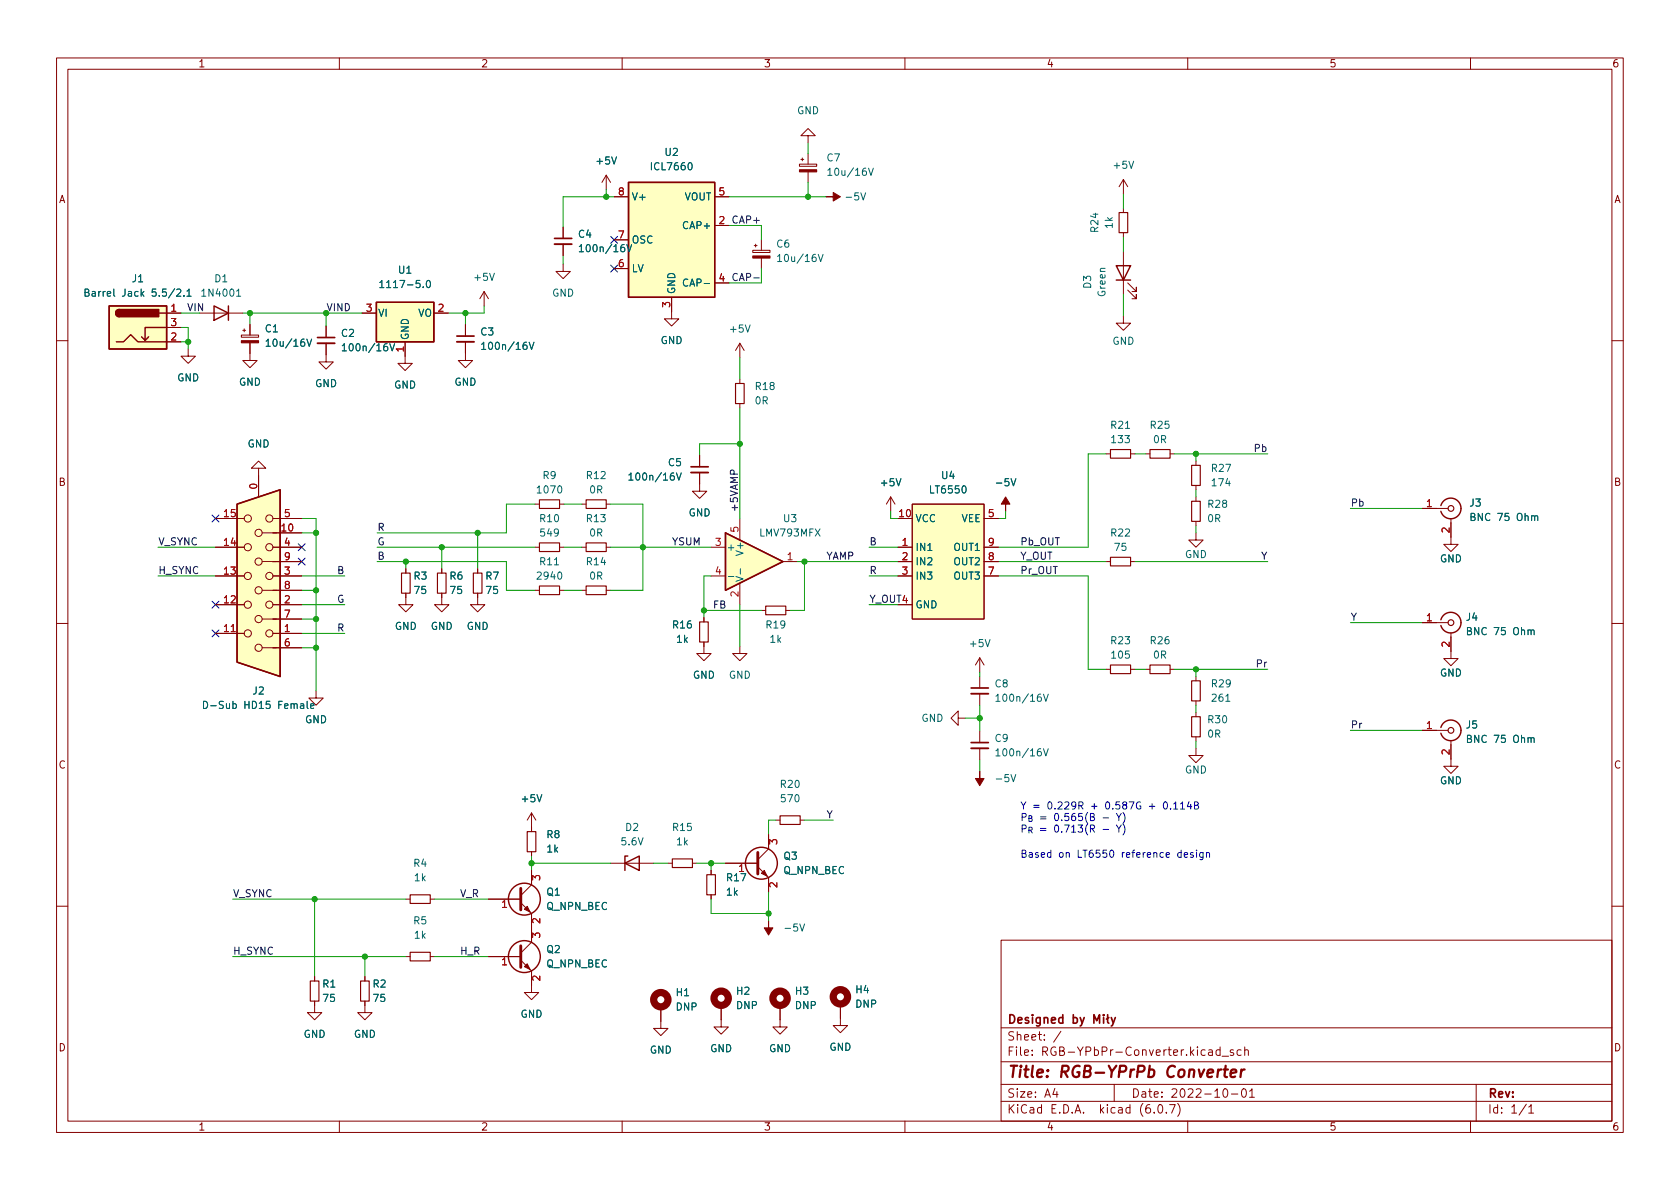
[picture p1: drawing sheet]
<svg xmlns="http://www.w3.org/2000/svg" width="297mm" height="210mm" viewBox="0 0 297 210" stroke-linecap="round" stroke-linejoin="round" font-family="sans-serif">
<g fill="none" stroke="#840000" stroke-width=".18">
<path d="M10 10.2h277v190.1h-277zM12 12.2h273v186.1h-273zM60 10.2v2M110 10.2v2M160 10.2v2M210 10.2v2M260 10.2v2M107.2 31l-.8 1.3M107.2 31v2.5M107.2 31l.7 1.3M108.6 34.8h2.5M126.4 39.9h2.5"/>
<path d="M126.4 34.8h2.5M141.4 29h3v.4h-3zM141.6 28.2h.5M141.9 27.9v.5M142.9 24h1.2l-1.2-1.3-1.3 1.3h1.3v1.3M142.9 27.2v1.8M142.9 30.4v1.9M198.6 31.7l-.7 1.3M198.6 31.7v2.6M198.6 36.8v.8M198.6 31.7l.8 1.3M29.5 55.4h2.5"/>
<path d="M29.5 57.9h2.5M35.3 55.4h7.6M42.7 59.3h3v.3h-3zM42.9 58.4h.5M43.2 58.2v.5M44.2 57.4v1.9M57.7 57.7v2M64 55.4h2.5M76.7 55.4h2.5M82.3 57.4v2M85.6 51.6l-.8 1.2M85.6 51.6v2.5"/>
<path d="M85.6 51.6l.8 1.2M99.6 46.7v1.3h1.2l-1.2 1.3-1.3-1.3h1.3M99.6 40.1v2.1M99.6 43.2v2M108.6 47.5h2.5M108.6 42.4h2.5M118.7 52.6v3.8h1.3l-1.3 1.3-1.2-1.3h1.2M126.4 50h2.5M133.1 44.3h3v.3h-3zM133.3 43.4h.6M133.6 43.2v.5M134.6 42.4v1.9"/>
<path d="M134.6 45.6v1.9M198.6 55.9v1.2h1.3l-1.3 1.3-1.2-1.3h1.2M198.6 41.1v.8M198.6 44.4v7.7M199.4 51.3l1.5 1.5v-.7v.7h-.7M199.4 50l1.5 1.6v-.8v.8h-.7M10 60.2h2M29.5 60.4h2.5M33.3 61.7v1.3h1.2l-1.2 1.3-1.3-1.3h1.3M44.2 60.6v3.1h1.3l-1.3 1.3-1.3-1.3h1.3M57.7 60.7v3.3h1.2l-1.2 1.3-1.3-1.3h1.3M71.6 60.4v3.9h1.3l-1.3 1.2-1.2-1.2h1.2"/>
<path d="M82.3 60.4v3.3h1.3l-1.3 1.3-1.3-1.3h1.3M130.8 60.7l-.8 1.3M130.8 60.7v2.5M130.8 67.1v.7M130.8 71.4v.7M130.8 60.7l.8 1.3M285 60.2h2M38.1 96.8h5.1M38.1 91.7h5.1M45.7 82.8h-1.3l1.3-1.3 1.3 1.3h-1.3v5.1M46.4 94.2h6.9M46.4 99.3h6.9"/>
<path d="M48.3 96.8h5M48.3 91.7h5M94.6 96.8h.8M94.6 89.1h.8M98.9 96.8h.8M98.9 89.1h.8M102.9 96.8h.7M102.9 89.1h.7M107.2 96.8h.7M107.2 89.1h.7M123.7 83.6v3.3h1.3l-1.3 1.2-1.3-1.2h1.3M123.7 80.5v2"/>
<path d="M125.7 96.8h2.6M130.8 91.7v3.8M138.4 99.3h2.6M157.5 87.9l-.8 1.2M157.5 87.9v2.5M157.5 87.9l.7 1.2M158.7 99.3h2.6M158.7 96.8h2.6M161.3 89.1h12.7v20.4h-12.7zM174 99.3h2.5M174 96.8h2.5M174 91.7h2.5"/>
<path d="M195.6 99.3h.7M195.6 80.3h.7M199.9 99.3h.8M199.9 80.3h.8M202.6 80.3h.7M206.9 80.3h.7M211.5 94.2v1.3h1.2l-1.2 1.3-1.3-1.3h1.3M211.5 81.5v.8M211.5 85.8v.8M211.5 87.9v.7M211.5 92.2v.8M251.5 89.9h4.5"/>
<path d="M256.5 91.7v4.6h1.3l-1.3 1.2-1.2-1.2h1.2M10 110.2h2M38.1 112h5.1M38.1 106.9h5.1M38.1 101.8h5.1M46.4 109.5h6.9M46.4 104.4h6.9M46.4 114.5h6.9M48.3 112h5M48.3 106.9h5M48.3 101.8h5M71.8 104.9v2h1.2l-1.2 1.3-1.3-1.3h1.3"/>
<path d="M71.8 100.6v.7M78.1 104.9v2h1.3l-1.3 1.3-1.3-1.3h1.3M78.1 100.6v.7M84.5 104.9v2h1.2l-1.2 1.3-1.3-1.3h1.3M84.5 100.6v.7M94.6 104.4h.8M98.9 104.4h.8M102.9 104.4h.7M107.2 104.4h.7M124.5 113.5v2.1h1.2l-1.2 1.2-1.3-1.2h1.3M124.5 109.2v.8M125.7 101.8h2.6"/>
<path d="M130.8 114.3v1.3h1.3l-1.3 1.2-1.3-1.2h1.3M130.8 103.1v3.8M134.6 107.9h.8M138.9 107.9h.8M158.7 106.9h2.6M158.7 101.8h2.6M173.2 116.3v2.6M173.2 119.6v2.1M173.2 116.3l-.7 1.3M173.2 116.3l.8 1.3M174 101.8h2.5M195.6 118.4h.7"/>
<path d="M199.9 118.4h.8M202.6 118.4h.7M206.9 118.4h.7M211.5 119.6v.8M251.5 110.1h4.5M256.5 111.9v4.6h1.3l-1.3 1.2-1.2-1.2h1.2M285 110.2h2M55.9 122.2v1.2h-1.3l1.3 1.3 1.2-1.3h-1.2M169.4 127v-1.3l-1.3 1.3 1.3 1.3v-1.3h1.3M173.2 122.7v2M173.2 129.3v2M173.2 132.3v2.1"/>
<path d="M211.5 132.3v1.3h1.2l-1.2 1.3-1.3-1.3h1.3M211.5 123.9v.8M211.5 126v.7M211.5 130.3v.8M251.5 129.2h4.5M256.5 130.9v4.6h1.3l-1.3 1.3-1.2-1.3h1.2M71.8 159h.7M76.1 159h.7M86.4 159h5.7M92.1 159.6l1.9 1.9v5.1l-1.9 1.9M94 143.8v3.3M94 150.6v.8"/>
<path d="M94 153.9v2.6l-1.9 1.9M94 143.8l-.8 1.2M94 143.8l.7 1.2M107.9 152.6h7.7M118.1 152.6h.8M122.4 152.6h.8M125.7 153.9v.8M125.7 158.2v.8M128.3 152.6h5.7M134 153.3l1.9 1.9v2.5M135.9 147.6v2.5l-1.9 1.9M137.2 145h.7"/>
<path d="M141.5 145h.7M10 160.2h2M55.6 177v2.1h1.3l-1.3 1.2-1.2-1.2h1.2M55.6 172.7v.8M64.5 177v2.1h1.3l-1.3 1.2-1.3-1.2h1.3M64.5 172.7v.8M71.8 169.2h.7M76.1 169.2h.7M86.4 169.2h5.7M92.1 169.8l1.9 1.9v3.8h1.2l-1.2 1.3-1.3-1.3h1.3M116.8 178v3.9h1.3l-1.3 1.2-1.2-1.2h1.2M127.5 177.8v3.8h1.3l-1.3 1.3-1.3-1.3h1.3"/>
<path d="M137.9 177.8v3.8h1.3l-1.3 1.3-1.2-1.3h1.2M148.6 177.5v3.9h1.3l-1.3 1.2-1.3-1.2h1.3M177 166.3h108v32h-108zM285 160.2h2M60 198.3v2M110 198.3v2M160 198.3v2M177 194.8h108M177 191.8h108M177 187.8h108M177 181.8h108M186.5 192.5l-.4 1h1"/>
<path d="M186.9 193v1M187.6 182.4l-1.3 1.9M197 191.8v3M204.1 196.7v.1M204.9 195.4l.2-.1a.81 .81 0 0 1 .6 .7 .81 .81 0 0 1-.3 .8h-.2a.81 .81 0 0 1-.6-.6 .81 .81 0 0 1 .3-.8zM206.2 196.7v.1M206.8 195.3h1l-.7 1.5M208.2 195.1a1.72 1.72 0 0 1 0 2.3M210 198.3v2M213.7 185.7h.6l.1 .9M214.4 186l-.5 .1a.29 .29 0 0 0-.3 .2 .29 .29 0 0 0 .3 .3h.5M215.7 185.7l-.4-.1-.3 .3v.4l.1 .3h.6"/>
<path d="M215.7 185.1v1.5M216.1 186.8h1.1M216.4 192.6l.2-.1a.81 .81 0 0 1 .6 .7 .81 .81 0 0 1-.3 .8h-.2a.81 .81 0 0 1-.6-.6 .81 .81 0 0 1 .3-.8zM217.7 193.5h1.2M218.1 185.7l-.4-.1-.2 .2 .1 .3 .5 .1v.4h-.6M219.4 185.7l-.4-.1-.3 .3v.4l.2 .3h.5M219.7 192.6l.2-.1a.81 .81 0 0 1 .5 .7 .81 .81 0 0 1-.3 .8h-.1a.81 .81 0 0 1-.6-.6 .81 .81 0 0 1 .3-.8zM220.1 185.8l.2-.2 .3 .1 .1 .9M220.1 185.1v1.5M220.9 193l.5-.5v1.5M220.9 194h.9M260 198.3v2"/>
<path d="M261 191.8v6.5M269.9 195.3l-1.3 1.9M270.3 195.8l.4-.5v1.5M270.3 196.8h.9"/>
<circle cx="43.8" cy="91.7" r=".63"/>
<circle cx="43.8" cy="96.8" r=".63"/>
<circle cx="45.7" cy="94.2" r=".63"/>
<circle cx="45.7" cy="99.3" r=".63"/>
<circle cx="47.6" cy="96.8" r=".63"/>
<circle cx="47.6" cy="91.7" r=".63"/>
<circle cx="43.8" cy="112" r=".63"/>
<circle cx="43.8" cy="106.9" r=".63"/>
<circle cx="43.8" cy="101.8" r=".63"/>
<circle cx="45.7" cy="109.5" r=".63"/>
<circle cx="45.7" cy="104.4" r=".63"/>
<circle cx="45.7" cy="114.5" r=".63"/>
<circle cx="47.6" cy="106.9" r=".63"/>
<circle cx="47.6" cy="112" r=".63"/>
<circle cx="47.6" cy="101.8" r=".63"/>
</g>
<path d="M216.3 189.1h.8M216.7 188.5l-.2 1.7 .1 .2 .3 .1M217.6 189.8l1-.2-.1-.4-.2-.1-.5 .1-.3 1 .3 .3 .6-.1M219.5 189.1l-.2 1.4M220.1 189.1l-.4 .1-.3 .3" fill="none" stroke="#840000" stroke-width=".4"/>
<g fill="none" stroke="#840000" stroke-width=".3">
<path d="M56.1 59.7h3.1M80.8 59.4h3M98 42.2h3.1M122.2 82.5h3M171.7 131.3h3.1M171.7 121.7h3.1M178.6 179.4a.76 .76 0 0 1 .8 .8 .76 .76 0 0 1-.8 .7zM182.6 179.4v.2M182.6 179.9v1M183.9 179.9v1.2l-.3 .3h-.3M184.6 179.9v1M187.9 179.4v1.5"/>
<path d="M189.8 179.4v1.5M191 179.9l.3 1M191.7 179.9l-.5 1.4-.2 .1M195.1 179.4v.2M195.1 179.9v1M195.8 179.4v1.3l.3 .2M196.1 179.9l-.5 .3M196.5 179.9l.3 1M197.2 179.9l-.5 1.4-.2 .1M180 180.4l.7-.1-.1-.3-.4-.1-.2 .2 .1 .8h.5M181.8 180l-.3-.1-.2 .2v.3l.5 .1v.4h-.5M183.9 180l-.4-.1-.3 .3v.4l.1 .3h.6"/>
<path d="M184.6 180.1l.2-.2 .4 .1 .1 .9M185.9 180.4l.7-.1v-.3l-.5-.1-.2 .2 .1 .8h.6M187.9 180l-.4-.1-.3 .3v.4l.1 .3h.6M189.8 180l.4-.1 .3 .3v.4l-.2 .3h-.5M193.4 180.9v-1.5l.5 1.1 .5-1.1v1.5"/>
</g>
<path d="M98 43.2h3.1M56.1 60.7h3.1M80.8 60.4h3M122.2 83.6h3M171.7 132.3h3.1M171.7 122.7h3.1" fill="none" stroke="#840000" stroke-width=".33"/>
<g fill="none" stroke="#006464" stroke-width=".18">
<path d="M146.4 30.1l.3-.4v1.3M146.4 31h.7M153.6 29.7l.4 1.3 .4-1.3M15 51.7h.6l.1-.2-.1-.3-.6-.1v1.3h.5l.2-.1 .1-.3-.3-.3M31.2 51.2l.5-.1 .3 .4-.8 .9h.8M32.5 52.3v.1M33.1 51.5l.3-.4v1.3M33.1 52.4h.7M41.8 52.4h.8M54.3 60l.4 1.2 .4-1.2M67.2 50l.3-.4v1.3M67.2 50.9h.7"/>
<path d="M75.5 49.7l.2-.1a.68 .68 0 0 1 .4 .6 .68 .68 0 0 1-.4 .7l-.2-.2-.1-.3zM102.4 43.6l.4-.4v1.3M102.4 44.5h.8M110.8 43.2l.5 1.3 .4-1.3M121.6 49.5a.6 .6 0 0 0-.8 .4 .6 .6 0 0 0 .6 .7l.2-.1M137.5 45.3l.3-.3v1.3M137.5 46.3h.7M144.7 45l.4 1.3 .4-1.3M47.1 60.3l.3-.3v1.2M47.1 61.2h.7M60.5 61.1l.4-.3v1.2M60.5 62h.7"/>
<path d="M68.9 60.8l.4 1.2 .5-1.2M85.2 60.9l.3-.4v1.3M85.2 61.8h.7M93.6 60.5l.4 1.3 .4-1.3M111.2 84l.4-.4v1.3M111.2 84.9h.7M119.6 83.6l.4 1.3 .4-1.3M260.1 91.4l.5-.1 .2-.2-.1-.2-.6-.1v1.2h.5l.2-.1v-.3l-.3-.2M271.3 91.4l.2-.2 .3 .1 .1 .7M128.8 101.9h.9M130.1 101.9l1.3 .5-1.3 .4M130.9 100.6v.9"/>
<path d="M259.5 111.6l.5-.1 .1-.2v-.2l-.6-.1v1.2h.4l.2-.1 .1-.3-.3-.2M270.7 111.6l.2-.2 .3 .1 .1 .7M36 124a.64 .64 0 0 1 .7 .6 .64 .64 0 0 1-.7 .7zM54.3 124v1.1l.2 .2M54.9 124.9l.6-.2v-.2l-.4-.1-.2 .2 .1 .6h.5M176.1 132.8l.4-.4v1.3M176.1 123.1l.4-.4v1.3M176.1 133.7h.7M176.1 124h.7M184.5 132.4l.4 1.3 .4-1.3M184.5 122.7l.4 1.3 .4-1.3M259.5 130.6h.5l.1-.2v-.3l-.6-.1v1.3h.4l.2-.1 .1-.3-.3-.3"/>
<path d="M270.7 130.6l.2-.2 .3 .1 .1 .8"/>
</g>
<g fill="#840000" stroke="#840000" stroke-width=".18">
<path d="M173.2 136.4v1.3h.8l-.8 1.2-.7-1.2h.7z"/>
<path d="M146 34.8h1.3v-.8l1.3 .8-1.3 .8v-.8z"/>
<path d="M141.4 30h3v.4h-3z"/>
<path d="M133.1 45.3h3v.3h-3z"/>
<path d="M134.6 154.4l.5-.5 .5 1z"/>
<path d="M42.7 60.2h3v.4h-3z"/>
<path d="M135.9 162.8v1.3h.8l-.8 1.2-.8-1.2h.8z"/>
<path d="M92.7 170.9l.5-.5 .5 1z"/>
<path d="M92.7 160.8l.5-.5 .5 1z"/>
<path d="M177.8 87.9l.8 1.2h-.8v1.3v-1.3h-.8z"/>
</g>
<g fill="none" stroke="#840000" stroke-width=".2">
<path d="M197.9 37.6h1.5v3.5h-1.5zM130 67.8h1.6v3.6h-1.6zM196.3 79.5h3.6v1.5h-3.6zM203.3 79.5h3.6v1.5h-3.6zM95.4 88.4h3.5v1.5h-3.5zM95.4 96h3.5v1.5h-3.5zM103.6 88.4h3.6v1.5h-3.6zM103.6 96h3.6v1.5h-3.6zM196.3 98.5h3.6v1.6h-3.6zM210.7 82.3h1.5v3.5h-1.5zM210.7 88.6h1.5v3.6h-1.5zM71 101.3h1.5v3.6h-1.5z"/>
<path d="M77.3 101.3h1.6v3.6h-1.6zM83.7 101.3h1.5v3.6h-1.5zM95.4 103.6h3.5v1.6h-3.5zM103.6 103.6h3.6v1.6h-3.6zM123.7 110h1.5v3.5h-1.5zM135.4 107.2h3.5v1.5h-3.5zM196.3 117.6h3.6v1.5h-3.6zM203.3 117.6h3.6v1.5h-3.6zM210.7 120.4h1.5v3.5h-1.5zM210.7 126.7h1.5v3.6h-1.5zM72.5 158.2h3.6v1.6h-3.6zM93.2 147.1h1.5v3.5h-1.5z"/>
<path d="M118.9 151.9h3.5v1.5h-3.5zM125 154.7h1.5v3.5h-1.5zM137.9 144.3h3.6v1.5h-3.6zM54.9 173.5h1.5v3.5h-1.5zM63.8 173.5h1.5v3.5h-1.5zM72.5 168.4h3.6v1.5h-3.6z"/>
<circle cx="256.5" cy="89.9" r=".51"/>
<circle cx="256.5" cy="110.1" r=".51"/>
<circle cx="256.5" cy="129.2" r=".51"/>
</g>
<g fill="#ffffc2" stroke="#ffffc2" stroke-width=".18">
<path d="M41.9 89.1l7.6-2.5v33l-7.6-2.5z"/>
<path d="M111.1 32.3h15.3v20.3h-15.3z"/>
<path d="M19.3 54.1h10.2v7.6h-10.2z"/>
<path d="M66.5 53.5h10.2v6.9h-10.2z"/>
<path d="M128.3 94.2l10.1 5.1-10.1 5.1z"/>
<path d="M161.3 89.1h12.7v20.4h-12.7z"/>
</g>
<g fill="none" stroke="#840000" stroke-width=".25">
<path d="M111.1 32.3h15.3v20.3h-15.3zM19.3 54.1h10.2v7.6h-10.2zM21.1 54.7a.64 .64 0 0 0-.7 .7 .64 .64 0 0 0 .7 .6M26.3 59.6l-.6 .6M28.2 55.4h1.3M29.5 57.9h-3.8v2.3l-.7-.6M37.8 54.1l2.6 1.3-2.6 1.2zM40.4 54.1v2.5M66.5 53.5h10.2v6.9h-10.2zM197.4 47h2.5l-1.3 2.5zM197.4 49.5h2.5M20.6 60.4h1.2l1.3-1.2 1.3 1.2h5.1"/>
<path d="M41.9 89.1l7.6-2.5v33l-7.6-2.5zM128.3 94.2l10.1 5.1-10.1 5.1zM254.8 89.4a1.81 1.81 0 0 1 2.8-1 1.81 1.81 0 0 1 0 3 1.81 1.81 0 0 1-2.8-1M254.8 109.6a1.81 1.81 0 0 1 2.8-1 1.81 1.81 0 0 1 0 3 1.81 1.81 0 0 1-2.8-1M254.8 128.6a1.81 1.81 0 0 1 2.8-.9 1.81 1.81 0 0 1 0 2.9 1.81 1.81 0 0 1-2.8-.9M110.5 152.6l2.5-1.2v2.5zM111 151.4h-.5v2.5"/>
<circle cx="92.7" cy="159" r="2.82"/>
<circle cx="134.6" cy="152.6" r="2.82"/>
<circle cx="92.7" cy="169.2" r="2.82"/>
</g>
<g fill="none" stroke="#840000" stroke-width="1.3">
<circle cx="116.8" cy="176.8" r="1.27"/>
<circle cx="127.5" cy="176.5" r="1.27"/>
<circle cx="137.9" cy="176.5" r="1.27"/>
<circle cx="148.6" cy="176.3" r="1.27"/>
</g>
<path d="M92.1 157.1v3.8M134 150.7v3.9M92.1 167.3v3.8" fill="none" stroke="#840000" stroke-width=".51"/>
<g fill="#840000" stroke="#840000" stroke-width=".25">
<path d="M20.6 54.9l.5-.2v1.3a.64 .64 0 0 1-.6-.4 .64 .64 0 0 1 .1-.7z"/>
<path d="M21.1 54.7h7v1.3h-7z"/>
</g>
<path d="M130.4 48.5a.6 .6 0 0 0-.9 .4 .6 .6 0 0 0 .6 .7l.3-.1" fill="none" stroke="#0f0f0f" stroke-width=".18"/>
<g fill="none" stroke="#0000c2" stroke-width=".18">
<path d="M197.4 143.8l.4 .7 .4-.7M197.4 145.9l.4 .7 .4-.7M197.8 144.5v.6M197.8 146.6v.6M198.5 143.7a1.46 1.46 0 0 1 0 1.9M198.5 145.7a1.46 1.46 0 0 1 0 1.9M205.9 141.9l.1-.1a.68 .68 0 0 1 .4 .6 .68 .68 0 0 1-.4 .7 .84 .84 0 0 1-.1-1.2zM207 142.9v.2M207.5 142.2l.4-.4v1.3M207.5 143.1h.7M208.7 142.2l.4-.4v1.3M208.7 143.1h.7"/>
<path d="M208.8 150.8h-.3l-.3 .2 .2 .5h.4M208.8 150.3v1.3M209.4 151.2l.6-.1-.1-.3h-.3l-.2 .1v.6h.5M210.2 141.7l-.3 .9h.8M210.5 142.2v.9M211 150.8h-.3l-.2 .1v.2l.5 .1v.3h-.5M211.2 142.4l.5-.1 .2-.1-.1-.3-.6-.1v1.3h.5l.2-.2v-.3l-.3-.2M211.6 150.3v.2M211.6 150.8v.8M212.7 150.8v1l-.2 .2h-.3M212.7 150.8h-.4l-.2 .2 .1 .5h.5M213.3 150.9l.2-.1h.3l.1 .8"/>
<path d="M213.3 150.8v.8"/>
</g>
<g fill="none" stroke="#009600" stroke-width=".18">
<path d="M107.2 33.5v1.3M108.6 34.8h-9v5.3M128.9 39.9h5.7v2.5M128.9 34.8h17.1M142.9 25.3v1.9M142.9 32.3v2.5M198.6 34.3v2.5M32 57.9h1.3v3.8M32 55.4h3.3M42.9 55.4h21.1M44.2 55.4v2M57.7 55.4v2.3"/>
<path d="M82.3 55.4v2M85.6 54.1v1.3h-6.4M99.6 45.2v1.5M134.6 47.5v2.5h-5.7M198.6 41.9v2.5M198.6 52.1v3.8M32 60.4h1.3M130.8 63.2v3.9M130.8 72.1v19.6M130.8 78.5h-7.1v2M27.9 96.8h10.2M53.3 94.2h2.6"/>
<path d="M53.3 91.7h2.6v30.5M66.7 96.8h27.9M66.7 99.3h22.8v5.1h5.1M71.8 99.3v1.3M78.1 96.8v3.8M84.5 94.2v6.4M94.6 89.1h-5.1v5.1h-22.8M99.7 96.8h3.2M99.7 89.1h3.2M107.9 96.8h17.8M107.9 89.1h5.8v15.3h-5.8M141 99.3h17.7"/>
<path d="M142.2 99.3v8.6h-2.5M153.7 96.8h5M157.5 90.4v1.3h1.2M176.5 99.3h19.1M177.8 90.4v1.3h-1.3M195.6 80.3h-3.2v16.5h-15.9M200.7 99.3h23.5M200.7 80.3h1.9M207.6 80.3h16.6M211.5 80.3v1.2M211.5 86.6v1.3M211.5 93v1.2"/>
<path d="M238.8 89.9h12.7M27.9 101.8h10.2M53.3 104.4h2.6M53.3 106.9h7.7M53.3 112h7.7M53.3 109.5h2.6M53.3 114.5h2.6M53.3 101.8h7.7M99.7 104.4h3.2M124.5 107.9h10.1M125.7 101.8h-1.2v7.4M130.8 106.9v7.4"/>
<path d="M153.7 106.9h5M153.7 101.8h5M173.2 118.9v.7M176.5 101.8h15.9v16.6h3.2M200.7 118.4h1.9M207.6 118.4h16.6M211.5 118.4v1.2M238.8 110.1h12.7M170.7 127h2.5M173.2 124.7v4.6M173.2 134.4v2M211.5 124.7v1.3"/>
<path d="M211.5 131.1v1.2M238.8 129.2h12.7M41.1 159h30.7M55.6 159v13.7M76.8 159h9.6M94 152.6h13.9M94 151.4v2.5M115.6 152.6h2.5M123.2 152.6h5.1M125.7 159v2.5h10.2M125.7 152.6v1.3M135.9 157.7v5.1"/>
<path d="M137.2 145h-1.3v2.6M142.2 145h5.1M41.1 169.2h30.7M64.5 169.2v3.5M76.8 169.2h9.6"/>
</g>
<g fill="none" stroke="#000084" stroke-width=".18">
<path d="M108 46.9l1.2 1.2M108 41.8l1.2 1.2M109.2 46.9l-1.2 1.2M109.2 41.8l-1.2 1.2M37.5 91.1l1.2 1.2M38.7 91.1l-1.2 1.2M52.7 98.7l1.2 1.2M52.7 96.2l1.2 1.2M53.9 96.2l-1.2 1.2M53.9 98.7l-1.2 1.2M37.5 111.4l1.2 1.2M37.5 106.3l1.2 1.2"/>
<path d="M38.7 111.4l-1.2 1.2M38.7 106.3l-1.2 1.2"/>
</g>
<g fill="#009600" stroke="#009600" stroke-width=".18">
<circle cx="55.9" cy="109.5" r=".46"/>
<circle cx="55.9" cy="104.4" r=".46"/>
<circle cx="55.9" cy="94.2" r=".46"/>
<circle cx="55.6" cy="159" r=".46"/>
<circle cx="55.9" cy="114.5" r=".46"/>
<circle cx="64.5" cy="169.2" r=".46"/>
<circle cx="33.3" cy="60.4" r=".46"/>
<circle cx="57.7" cy="55.4" r=".46"/>
<circle cx="44.2" cy="55.4" r=".46"/>
<circle cx="130.8" cy="78.5" r=".46"/>
<circle cx="82.3" cy="55.4" r=".46"/>
<circle cx="78.1" cy="96.8" r=".46"/>
<circle cx="71.8" cy="99.3" r=".46"/>
<circle cx="84.5" cy="94.2" r=".46"/>
<circle cx="113.7" cy="96.8" r=".46"/>
<circle cx="125.7" cy="152.6" r=".46"/>
<circle cx="135.9" cy="161.5" r=".46"/>
<circle cx="94" cy="152.6" r=".46"/>
<circle cx="124.5" cy="107.9" r=".46"/>
<circle cx="142.2" cy="99.3" r=".46"/>
<circle cx="173.2" cy="127" r=".46"/>
<circle cx="211.5" cy="118.4" r=".46"/>
<circle cx="142.9" cy="34.8" r=".46"/>
<circle cx="107.2" cy="34.8" r=".46"/>
<circle cx="211.5" cy="80.3" r=".46"/>
</g>
<text font-size="2.8" fill="#840000" x="178" y="190.6">Title: RGB-YPrPb Converter</text>
<g font-size="2.1" fill="#840000">
<text x="178" y="184">Sheet: /</text>
<text x="178" y="186.7">File: RGB-YPbPr-Converter.kicad_sch</text>
<text x="178" y="196.9">KiCad E.D.A. kicad (6.0.7)</text>
<text x="178" y="194.1">Size: A4</text>
<text x="200" y="194.1">Date: 2022-10-01</text>
<text x="263" y="194.1">Rev:</text>
<text x="263" y="196.9">Id: 1/1</text>
</g>
<g font-size="1.8" fill="#840000">
<text x="35" y="11.9">1</text>
<text x="85" y="11.9">2</text>
<text x="135" y="11.9">3</text>
<text x="185" y="11.9">4</text>
<text x="235" y="11.9">5</text>
<text x="285" y="11.9">6</text>
<text x="10.3" y="35.9">A</text>
<text x="285.3" y="35.9">A</text>
<text x="10.3" y="85.9">B</text>
<text x="285.3" y="85.9">B</text>
<text x="10.3" y="135.9">C</text>
<text x="285.3" y="135.9">C</text>
<text x="10.3" y="185.9">D</text>
<text x="285.3" y="185.9">D</text>
<text x="35" y="199.9">1</text>
<text x="85" y="199.9">2</text>
<text x="135" y="199.9">3</text>
<text x="185" y="199.9">4</text>
<text x="235" y="199.9">5</text>
<text x="285" y="199.9">6</text>
</g>
<g font-size="1.8" fill="#006464">
<text x="140.9" y="20.2">GND</text>
<text x="105.6" y="29.1">+5V</text>
<text x="117.6" y="27.6">U2</text>
<text x="146.2" y="28.5">C7</text>
<text x="197" y="29.8">+5V</text>
<text x="111.6" y="35.4">V+</text>
<text x="115.4" y="30.1">ICL7660</text>
<text x="120.9" y="35.4">VOUT</text>
<text x="147" y="31.1">10u/16V</text>
<text x="149.9" y="35.4">-5V</text>
<text x="121.1" y="40.5">CAP+</text>
<text x="194.2" y="41" transform="rotate(-90 194.2 41)">R24</text>
<text x="196.7" y="40.3" transform="rotate(-90 196.7 40.3)">1k</text>
<text x="102.3" y="42">C4</text>
<text x="103.2" y="44.6">100n/16V</text>
<text x="111.6" y="43">OSC</text>
<text x="137.3" y="43.8">C6</text>
<text x="138.1" y="46.3">10u/16V</text>
<text x="16.7" y="52.4">Barrel Jack 5.5/2.1</text>
<text x="23.4" y="49.9">J1</text>
<text x="36" y="52.4">1N4001</text>
<text x="38" y="49.9">D1</text>
<text x="68.1" y="50.9">1117-5.0</text>
<text x="70.5" y="48.4">U1</text>
<text x="84" y="49.7">+5V</text>
<text x="97.6" y="52.4">GND</text>
<text x="111.6" y="48.1">LV</text>
<text x="119.4" y="52.1" transform="rotate(-90 119.4 52.1)">GND</text>
<text x="121.5" y="50.7">CAP-</text>
<text x="192.9" y="51" transform="rotate(-90 192.9 51)">D3</text>
<text x="195.5" y="52.4" transform="rotate(-90 195.5 52.4)">Green</text>
<text x="46.9" y="58.8">C1</text>
<text x="60.4" y="59.6">C2</text>
<text x="66.8" y="56">VI</text>
<text x="73.9" y="56">VO</text>
<text x="85" y="59.3">C3</text>
<text x="129.2" y="58.8">+5V</text>
<text x="47.7" y="61.3">10u/16V</text>
<text x="61.3" y="62.1">100n/16V</text>
<text x="72.3" y="60.2" transform="rotate(-90 72.3 60.2)">GND</text>
<text x="85.9" y="61.8">100n/16V</text>
<text x="116.8" y="60.8">GND</text>
<text x="196.7" y="61">GND</text>
<text x="31.3" y="67.4">GND</text>
<text x="42.2" y="68.2">GND</text>
<text x="55.7" y="68.4">GND</text>
<text x="69.7" y="68.7">GND</text>
<text x="80.3" y="68.2">GND</text>
<text x="133.5" y="71.5">0R</text>
<text x="133.7" y="69">R18</text>
<text x="196.5" y="75.8">R21</text>
<text x="203.5" y="75.8">R25</text>
<text x="43.8" y="79.1">GND</text>
<text x="118.2" y="82.4">C5</text>
<text x="196.6" y="78.4">133</text>
<text x="204" y="78.4">0R</text>
<text x="214.3" y="83.4">R27</text>
<text x="95.2" y="87.2">1070</text>
<text x="96" y="84.7">R9</text>
<text x="103.8" y="84.7">R12</text>
<text x="104.3" y="87.2">0R</text>
<text x="111.9" y="85">100n/16V</text>
<text x="155.9" y="86">+5V</text>
<text x="164.6" y="87.2">LT6550</text>
<text x="166.5" y="84.7">U4</text>
<text x="176.4" y="86">-5V</text>
<text x="213.7" y="89.8">R28</text>
<text x="214.4" y="86">174</text>
<text x="259.9" y="89.6">J3</text>
<text x="95.5" y="92.3">R10</text>
<text x="95.7" y="94.9">549</text>
<text x="103.8" y="92.3">R13</text>
<text x="104.3" y="94.9">0R</text>
<text x="121.7" y="91.3">GND</text>
<text x="134.5" y="94.9">LMV793MFX</text>
<text x="138.6" y="92.3">U3</text>
<text x="161.8" y="92.3">VCC</text>
<text x="169.9" y="92.3">VEE</text>
<text x="196.5" y="94.9">R22</text>
<text x="213.5" y="92.3">0R</text>
<text x="260.6" y="92.1">BNC 75 Ohm</text>
<text x="95.5" y="99.9">R11</text>
<text x="103.8" y="99.9">R14</text>
<text x="128.4" y="97.4">+</text>
<text x="131.4" y="97.8" transform="rotate(-90 131.4 97.8)">V+</text>
<text x="161.8" y="97.4">IN1</text>
<text x="161.8" y="99.9">IN2</text>
<text x="168.8" y="99.9">OUT2</text>
<text x="168.8" y="97.4">OUT1</text>
<text x="197.1" y="97.4">75</text>
<text x="209.5" y="98.7">GND</text>
<text x="254.6" y="99.4">GND</text>
<text x="73.2" y="102.5">R3</text>
<text x="73.3" y="105">75</text>
<text x="79.6" y="102.5">R6</text>
<text x="79.7" y="105">75</text>
<text x="85.9" y="102.5">R7</text>
<text x="86" y="105">75</text>
<text x="95.2" y="102.5">2940</text>
<text x="104.3" y="102.5">0R</text>
<text x="161.8" y="102.5">IN3</text>
<text x="161.8" y="107.6">GND</text>
<text x="168.8" y="102.5">OUT3</text>
<text x="69.8" y="111.4">GND</text>
<text x="76.1" y="111.4">GND</text>
<text x="82.5" y="111.4">GND</text>
<text x="119" y="111.1">R16</text>
<text x="119.7" y="113.7">1k</text>
<text x="135.5" y="111.1">R19</text>
<text x="136.2" y="113.7">1k</text>
<text x="196.5" y="113.9">R23</text>
<text x="203.5" y="113.9">R26</text>
<text x="259.3" y="109.8">J4</text>
<text x="260" y="112.3">BNC 75 Ohm</text>
<text x="171.6" y="114.4">+5V</text>
<text x="196.6" y="116.5">105</text>
<text x="204" y="116.5">0R</text>
<text x="254.6" y="119.6">GND</text>
<text x="37.3" y="125.3">D-Sub HD15 Female</text>
<text x="44.7" y="122.8">J2</text>
<text x="122.5" y="120">GND</text>
<text x="128.8" y="120">GND</text>
<text x="176" y="121.5">C8</text>
<text x="176.8" y="124.1">100n/16V</text>
<text x="214.3" y="121.5">R29</text>
<text x="214.4" y="124.1">261</text>
<text x="53.9" y="127.9">GND</text>
<text x="162.9" y="127.6">GND</text>
<text x="176" y="131.2">C9</text>
<text x="213.5" y="130.4">0R</text>
<text x="213.7" y="127.9">R30</text>
<text x="259.3" y="128.8">J5</text>
<text x="260" y="131.4">BNC 75 Ohm</text>
<text x="176.8" y="133.7">100n/16V</text>
<text x="209.5" y="136.8">GND</text>
<text x="92.4" y="141.9">+5V</text>
<text x="138.1" y="139.3">R20</text>
<text x="138.2" y="141.9">570</text>
<text x="176.4" y="138.3">-5V</text>
<text x="254.6" y="138.7">GND</text>
<text x="96.7" y="148.2">R8</text>
<text x="109.9" y="149.5">5.6V</text>
<text x="110.6" y="146.9">D2</text>
<text x="119" y="146.9">R15</text>
<text x="119.7" y="149.5">1k</text>
<text x="73.2" y="153.3">R4</text>
<text x="73.3" y="155.8">1k</text>
<text x="96.7" y="150.7">1k</text>
<text x="128.6" y="155.8">R17</text>
<text x="138.5" y="154.6">Q_NPN_BEC</text>
<text x="138.6" y="152">Q3</text>
<text x="96.6" y="160.9">Q_NPN_BEC</text>
<text x="96.7" y="158.4">Q1</text>
<text x="128.5" y="158.4">1k</text>
<text x="73.2" y="163.4">R5</text>
<text x="73.3" y="166">1k</text>
<text x="139.1" y="164.7">-5V</text>
<text x="96.6" y="171.1">Q_NPN_BEC</text>
<text x="96.7" y="168.5">Q2</text>
<text x="57.1" y="174.6">R1</text>
<text x="57.2" y="177.2">75</text>
<text x="66" y="174.6">R2</text>
<text x="66.1" y="177.2">75</text>
<text x="92" y="180">GND</text>
<text x="119.5" y="178.7">DNP</text>
<text x="119.6" y="176.1">H1</text>
<text x="130.2" y="178.4">DNP</text>
<text x="130.3" y="175.9">H2</text>
<text x="140.6" y="178.4">DNP</text>
<text x="140.7" y="175.9">H3</text>
<text x="151.3" y="178.2">DNP</text>
<text x="151.3" y="175.6">H4</text>
<text x="53.7" y="183.5">GND</text>
<text x="62.6" y="183.5">GND</text>
<text x="146.6" y="185.8">GND</text>
<text x="114.9" y="186.3">GND</text>
<text x="125.5" y="186">GND</text>
<text x="136" y="186">GND</text>
</g>
<g font-size="1.8" fill="#a90000">
<text x="109.4" y="34.5">8</text>
<text x="127.1" y="34.5">5</text>
<text x="127.1" y="39.6">2</text>
<text x="109.4" y="47.2">6</text>
<text x="109.4" y="42.2">7</text>
<text x="127.1" y="49.8">4</text>
<text x="30.2" y="55.1">1</text>
<text x="30.2" y="57.7">3</text>
<text x="64.8" y="55.1">3</text>
<text x="77.5" y="55.1">2</text>
<text x="118.5" y="54.3" transform="rotate(-90 118.5 54.3)">3</text>
<text x="30.2" y="60.2">2</text>
<text x="71.4" y="62.2" transform="rotate(-90 71.4 62.2)">1</text>
<text x="45.5" y="86.5" transform="rotate(-90 45.5 86.5)">0</text>
<text x="252.2" y="89.7">1</text>
<text x="39.7" y="91.4">15</text>
<text x="49.8" y="94">10</text>
<text x="50.3" y="91.4">5</text>
<text x="130.6" y="94.1" transform="rotate(-90 130.6 94.1)">5</text>
<text x="159" y="91.4">10</text>
<text x="174.8" y="91.4">5</text>
<text x="256.3" y="94.2" transform="rotate(-90 256.3 94.2)">2</text>
<text x="39.7" y="101.6">13</text>
<text x="39.7" y="96.5">14</text>
<text x="50.3" y="101.6">3</text>
<text x="50.3" y="96.5">4</text>
<text x="50.3" y="99.1">9</text>
<text x="126.5" y="96.5">3</text>
<text x="126.5" y="101.6">4</text>
<text x="139.2" y="99.1">1</text>
<text x="159.5" y="96.5">1</text>
<text x="159.5" y="99.1">2</text>
<text x="159.5" y="101.6">3</text>
<text x="174.8" y="101.6">7</text>
<text x="174.8" y="99.1">8</text>
<text x="174.8" y="96.5">9</text>
<text x="39.7" y="106.7">12</text>
<text x="50.3" y="106.7">2</text>
<text x="50.3" y="104.1">8</text>
<text x="130.6" y="105.5" transform="rotate(-90 130.6 105.5)">2</text>
<text x="159.5" y="106.7">4</text>
<text x="39.7" y="111.8">11</text>
<text x="50.3" y="111.8">1</text>
<text x="50.3" y="109.2">7</text>
<text x="252.2" y="109.8">1</text>
<text x="50.3" y="114.3">6</text>
<text x="256.3" y="114.4" transform="rotate(-90 256.3 114.4)">2</text>
<text x="252.2" y="128.9">1</text>
<text x="256.3" y="133.5" transform="rotate(-90 256.3 133.5)">2</text>
<text x="137.4" y="149.3" transform="rotate(-90 137.4 149.3)">3</text>
<text x="95.5" y="155.7" transform="rotate(-90 95.5 155.7)">3</text>
<text x="130.6" y="154.2">1</text>
<text x="88.7" y="160.5">1</text>
<text x="137.4" y="157" transform="rotate(-90 137.4 157)">2</text>
<text x="95.5" y="165.8" transform="rotate(-90 95.5 165.8)">3</text>
<text x="95.5" y="163.3" transform="rotate(-90 95.5 163.3)">2</text>
<text x="88.7" y="170.7">1</text>
<text x="95.5" y="173.5" transform="rotate(-90 95.5 173.5)">2</text>
</g>
<g font-size="1.8" fill="#0f0f0f">
<text x="129.9" y="39.5">CAP+</text>
<text x="130.3" y="49.7">CAP-</text>
<text x="33" y="55">VIN</text>
<text x="57.7" y="55">VIND</text>
<text x="221.9" y="79.9">Pb</text>
<text x="130.5" y="89.9" transform="rotate(-90 130.5 89.9)">+5VAMP</text>
<text x="238.8" y="89.6">Pb</text>
<text x="66.7" y="93.9">R</text>
<text x="27.9" y="101.5">H_SYNC</text>
<text x="27.9" y="96.4">V_SYNC</text>
<text x="59.7" y="101.5">B</text>
<text x="66.7" y="99">B</text>
<text x="66.7" y="96.4">G</text>
<text x="118.7" y="96.4">YSUM</text>
<text x="146" y="99">YAMP</text>
<text x="153.7" y="101.5">R</text>
<text x="153.7" y="96.4">B</text>
<text x="180.3" y="99">Y_OUT</text>
<text x="180.3" y="96.4">Pb_OUT</text>
<text x="180.3" y="101.5">Pr_OUT</text>
<text x="223" y="99">Y</text>
<text x="59.6" y="106.6">G</text>
<text x="126" y="107.6">FB</text>
<text x="153.7" y="106.6">Y_OUT4</text>
<text x="59.7" y="111.7">R</text>
<text x="238.8" y="109.8">Y</text>
<text x="222.3" y="118">Pr</text>
<text x="238.8" y="128.8">Pr</text>
<text x="146.1" y="144.7">Y</text>
<text x="41.1" y="158.6">V_SYNC</text>
<text x="81.3" y="158.6">V_R</text>
<text x="41.1" y="168.8">H_SYNC</text>
<text x="81.3" y="168.8">H_R</text>
</g>
<g font-size="1.8" fill="#0000c2">
<text x="180.3" y="143.1">Y = 0.229R + 0.587G + 0.114B</text>
<text x="180.3" y="145.2">P_{B} = 0.565(B - Y)</text>
<text x="180.3" y="147.2">P_{R} = 0.713(R - Y)</text>
<text x="180.3" y="151.7">Based on LT6550 reference design</text>
</g>
</svg>
